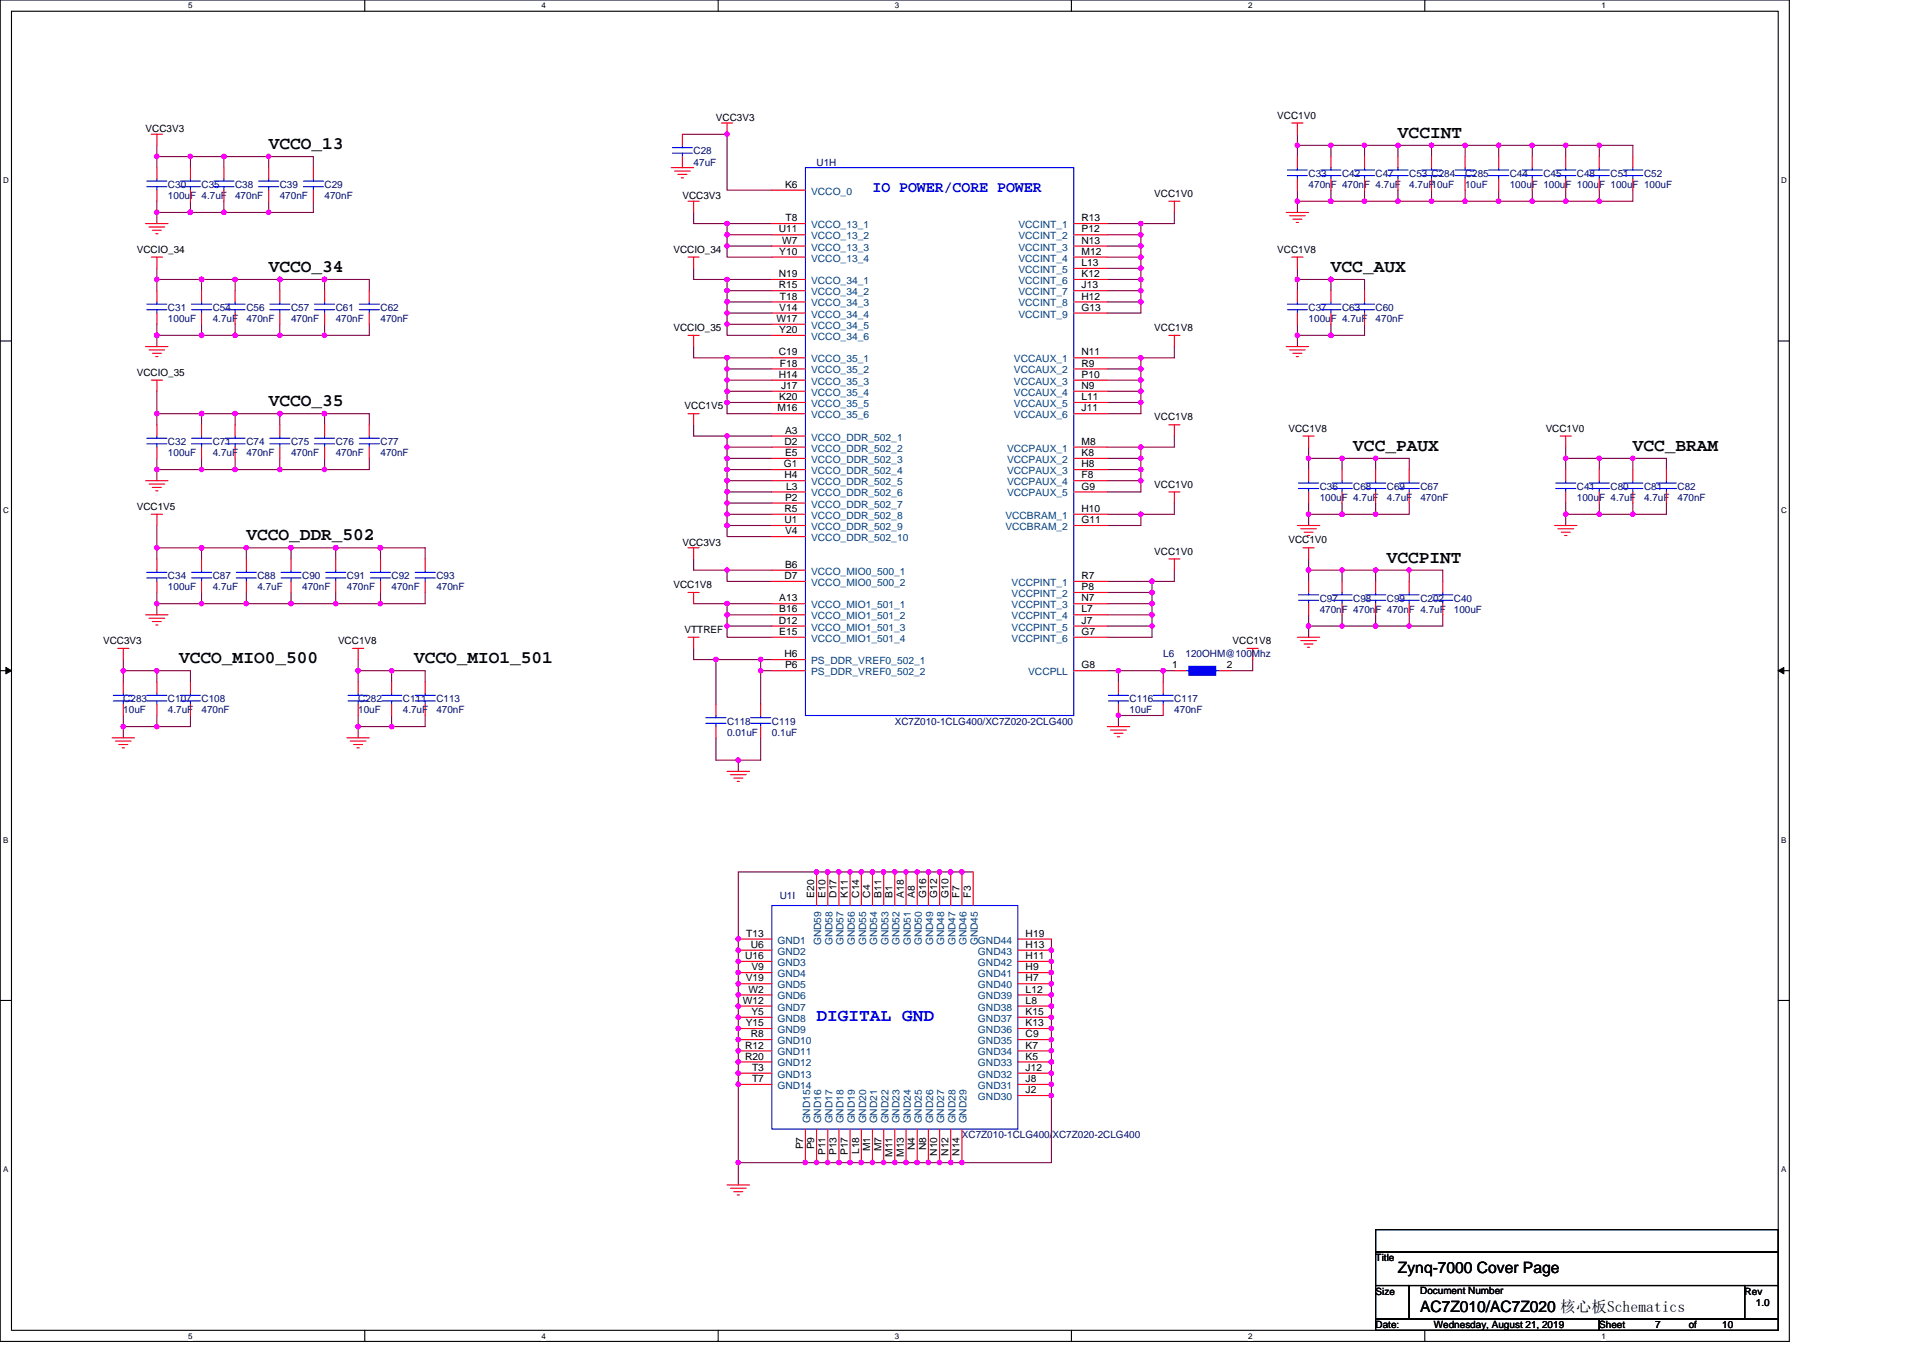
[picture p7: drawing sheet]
<svg xmlns="http://www.w3.org/2000/svg" width="297mm" height="210mm" viewBox="0 0 297 210" stroke-linecap="round" stroke-linejoin="round" font-family="sans-serif">
<path d="M0 0h276.4v207.3h-276.4zM1.8 1.7h272.9v203.8h-272.9z" fill="none" stroke="#000" stroke-width=".17"/>
<g fill="#fff">
<path d="M29.1 .2h.6v1.4h-.6z"/>
<path d="M29.1 205.7h.6v1.4h-.6z"/>
</g>
<path d="M56.3 0v1.7M56.3 205.5v1.8" fill="none" stroke="#000" stroke-width=".17"/>
<g fill="#fff">
<path d="M83.6 .2h.7v1.4h-.7z"/>
<path d="M83.6 205.7h.7v1.4h-.7z"/>
</g>
<path d="M110.9 0v1.7M110.9 205.5v1.8" fill="none" stroke="#000" stroke-width=".17"/>
<g fill="#fff">
<path d="M138.2 .2h.7v1.4h-.7z"/>
<path d="M138.2 205.7h.7v1.4h-.7z"/>
</g>
<path d="M165.5 0v1.7M165.5 205.5v1.8" fill="none" stroke="#000" stroke-width=".17"/>
<g fill="#fff">
<path d="M192.8 .2h.6v1.4h-.6z"/>
<path d="M192.8 205.7h.6v1.4h-.6z"/>
</g>
<path d="M220.1 0v1.7M220.1 205.5v1.8" fill="none" stroke="#000" stroke-width=".17"/>
<g fill="#fff">
<path d="M247.4 .2h.6v1.4h-.6z"/>
<path d="M247.4 205.7h.6v1.4h-.6z"/>
<path d="M.5 27.2h.8v1.4h-.8z"/>
<path d="M275.1 27.2h.9v1.4h-.9z"/>
<path d="M.5 78.1h.8v1.4h-.8z"/>
<path d="M275.1 78.1h.9v1.4h-.9z"/>
</g>
<path d="M0 52.7h1.8M274.7 52.7h1.7" fill="none" stroke="#000" stroke-width=".17"/>
<g fill="#fff">
<path d="M.5 129.1h.8v1.4h-.8z"/>
<path d="M275.1 129.1h.8v1.4h-.8z"/>
</g>
<path d="M0 103.6h1.8M274.7 103.6h1.7" fill="none" stroke="#000" stroke-width=".17"/>
<path d="M.9 103.1l.9 .5-.9 .5zM274.7 103.6l.8-.5v1z" fill="#000" stroke="#000" stroke-width=".15"/>
<g fill="#fff">
<path d="M.5 180h.8v1.4h-.8z"/>
<path d="M275.1 180h.8v1.4h-.8z"/>
</g>
<path d="M0 154.6h1.8M274.7 154.6h1.7M212.5 190h62.2v3.5h-62.2zM212.5 193.5h62.2v5.1h-62.2zM212.5 198.6h5.2v5.2h-5.2zM217.7 198.6h51.8v5.2h-51.8zM269.5 198.6h5.2v5.2h-5.2zM212.5 203.8h34.5v1.7h-34.5zM247 203.8h27.7v1.7h-27.7z" fill="none" stroke="#000" stroke-width=".17"/>
<g fill="none" stroke="#800040" stroke-width=".17">
<path d="M24.2 24.2h5.2M24.2 32.8h5.2M24.2 24.2v1.7M24.2 32.8v1.7M24.2 31.1v1.7M24.2 22.5v1.7M29.4 24.2h5.2M29.4 32.8h5.2M29.4 24.2v1.7M29.4 31.1v1.7M34.6 24.2v1.7M34.6 31.1v1.7"/>
<path d="M34.6 32.8h6.9M34.6 24.2h6.9M41.5 24.2h6.9v1.7M41.5 24.2v1.7M41.5 31.1v1.7M48.4 31.1v1.7h-6.9M105.4 20.7h6.9v8.7h6.9M107.1 32.8v1.7h5.2M112.3 34.5h6.9M112.3 36.3h6.9M112.3 38h6.9M112.3 38v1.7h6.9"/>
<path d="M112.3 34.5v1.8M112.3 36.3v1.7M171 36.3h5.2M171 34.5h5.2v1.8M171 38h5.2M171 39.7h5.2M176.2 36.3v1.7M176.2 38v1.7M176.2 39.7v1.8M181.4 32.8v1.7h-5.2M200.4 22.5v1.7M200.4 29.4v1.7"/>
<path d="M200.4 20.7v1.8M200.4 31.1v1.7M200.4 22.5h5.2M200.4 31.1h5.2M205.6 29.4v1.7M205.6 22.5v1.7M205.6 22.5h5.2M205.6 31.1h5.2M210.8 29.4v1.7M210.8 31.1h5.1M210.8 22.5v1.7M210.8 22.5h5.1v1.7"/>
<path d="M215.9 29.4v1.7M215.9 22.5h5.2M215.9 31.1h5.2M221.1 29.4v1.7M221.1 22.5h5.2M221.1 31.1h5.2M221.1 22.5v1.7M226.3 22.5v1.7M226.3 29.4v1.7M226.3 31.1h5.2M226.3 22.5h5.2M231.5 22.5v1.7"/>
<path d="M231.5 29.4v1.7M231.5 22.5h5.2M231.5 31.1h5.2M236.7 22.5v1.7M236.7 29.4v1.7M236.7 22.5h5.1M236.7 31.1h5.1M241.8 31.1h5.2M241.8 22.5h5.2M241.8 22.5v1.7M241.8 29.4v1.7M247 22.5v1.7"/>
<path d="M247 29.4v1.7M247 22.5h5.2v1.7M252.2 29.4v1.7h-5.2M24.2 43.2h6.9M24.2 51.8h6.9M24.2 51.8v1.8M24.2 43.2v1.7M24.2 50.1v1.7M24.2 41.5v1.7M31.1 43.2h5.2M31.1 51.8h5.2M31.1 43.2v1.7"/>
<path d="M31.1 50.1v1.7M36.3 43.2v1.7M36.3 50.1v1.7M36.3 51.8h6.9M36.3 43.2h6.9M43.2 51.8h6.9M43.2 43.2h6.9M43.2 43.2v1.7M43.2 50.1v1.7M50.1 43.2h6.9v1.7M50.1 43.2v1.7M50.1 50.1v1.7"/>
<path d="M57 50.1v1.7h-6.9M107.1 41.5v1.7h5.2M107.1 53.6v1.7h5.2M112.3 43.2h6.9M112.3 44.9h6.9M112.3 46.7h6.9M112.3 48.4h6.9M112.3 50.1h6.9M112.3 50.1v1.7h6.9M112.3 55.3h6.9M112.3 57h6.9M112.3 58.7h6.9"/>
<path d="M112.3 43.2v1.7M112.3 44.9v1.8M112.3 46.7v1.7M112.3 48.4v1.7M112.3 57v1.7M112.3 58.7v1.8M112.3 55.3v1.7M171 58.7h5.2M171 41.5h5.2M171 43.2h5.2M171 44.9h5.2M171 46.7h5.2"/>
<path d="M171 55.3h5.2M171 57h5.2M176.2 57v1.7M176.2 58.7v1.8M176.2 41.5v1.7M176.2 44.9v1.8M176.2 46.7v1.7h-5.2M176.2 55.3v1.7M176.2 43.2v1.7M181.4 53.6v1.7h-5.2M200.4 51.8v1.8M200.4 43.2v1.7"/>
<path d="M200.4 50.1v1.7M200.4 41.5v1.7M200.4 51.8h5.2M200.4 43.2h5.2M205.6 50.1v1.7M205.6 43.2v1.7M205.6 43.2h5.2v1.7M210.8 50.1v1.7h-5.2M24.2 63.9h6.9M24.2 72.6h6.9M24.2 72.6v1.7M24.2 63.9v1.7"/>
<path d="M24.2 60.5v3.4M24.2 70.8v1.8M31.1 63.9h5.2M31.1 72.6h5.2M31.1 63.9v1.7M31.1 70.8v1.8M36.3 63.9v1.7M36.3 70.8v1.8M36.3 63.9h6.9M36.3 72.6h6.9M43.2 63.9h6.9M43.2 72.6h6.9"/>
<path d="M43.2 63.9v1.7M43.2 70.8v1.8M50.1 63.9h6.9v1.7M50.1 63.9v1.7M50.1 70.8v1.8M57 70.8v1.8h-6.9M107.1 65.6v1.8h5.2v1.7M112.3 60.5h6.9M112.3 62.2h6.9M112.3 67.4h6.9M112.3 69.1h6.9M112.3 70.8h6.9"/>
<path d="M112.3 72.6h6.9M112.3 74.3h6.9M112.3 76h6.9M112.3 77.7h6.9M112.3 79.5h6.9M112.3 60.5v1.7M112.3 62.2v1.7h6.9M112.3 69.1v1.7M112.3 70.8v1.8M112.3 72.6v1.7M112.3 74.3v1.7M112.3 76v1.7"/>
<path d="M112.3 77.7v1.8M112.3 79.5v1.7M171 60.5h5.2M171 70.8h5.2M171 72.6h5.2M171 62.2h5.2M171 74.3h5.2M171 79.5h5.2M171 69.1h5.2M176.2 69.1v1.7M176.2 70.8v1.8M176.2 60.5v1.7"/>
<path d="M176.2 62.2v1.7h-5.2M176.2 72.6v1.7M176.2 74.3v1.7h-5.2M176.2 79.5v1.7h-5.2M181.4 67.4v1.7h-5.2M181.4 77.7v1.8h-5.2M202.1 69.1v1.7M202.1 77.7v1.8M202.1 70.8h5.2v1.8M202.1 79.5h5.2M202.1 70.8v1.8M202.1 79.5v1.7"/>
<path d="M207.3 77.7v1.8M207.3 70.8h5.2v1.8M212.5 77.7v1.8h-5.2M212.5 70.8h5.2v1.8M217.7 77.7v1.8h-5.2M241.8 79.5v1.7M241.8 69.1v1.7M241.8 77.7v1.8M241.8 70.8h5.2M241.8 79.5h5.2M241.8 70.8v1.8M247 70.8v1.8"/>
<path d="M247 77.7v1.8M247 70.8h5.2M247 79.5h5.2M252.2 70.8h5.2v1.8M252.2 70.8v1.8M252.2 77.7v1.8M257.4 77.7v1.8h-5.2M24.2 84.6h6.9M24.2 93.3h6.9M24.2 84.6v1.8M24.2 93.3v1.7M24.2 81.2v3.4"/>
<path d="M24.2 91.5v1.8M31.1 84.6v1.8M31.1 91.5v1.8M31.1 84.6h7v1.8M38.1 84.6h6.9M38.1 93.3h6.9M38.1 91.5v1.8h-7M45 93.3h13.8M45 84.6h6.9M45 84.6v1.8M45 91.5v1.8M51.9 84.6v1.8"/>
<path d="M51.9 91.5v1.8M51.9 84.6h13.8v1.8M58.8 84.6v1.8M58.8 91.5v1.8M65.7 91.5v1.8h-6.9M107.1 86.4v1.7h5.2v1.7h6.9M107.1 93.3h5.2v1.7M112.3 81.2h6.9M112.3 81.2v1.7h6.9M112.3 88.1h6.9M112.3 93.3h6.9M112.3 95h6.9"/>
<path d="M112.3 96.7h6.9M112.3 96.7v1.8h6.9M112.3 95v1.7M171 91.5h6.9M171 93.3h6.9M171 95h6.9M171 96.7h6.9M171 89.8h6.9M177.9 89.8v1.7M177.9 93.3v1.7M177.9 95v1.7M177.9 96.7v1.8h-6.9"/>
<path d="M177.9 91.5v1.8M181.4 88.1v1.7h-3.5M202.1 86.4v1.7M202.1 96.7v1.8M202.1 95v1.7M202.1 88.1v1.7M202.1 96.7h5.2M202.1 88.1h5.2M207.3 96.7h5.2M207.3 95v1.7M207.3 88.1v1.7M207.3 88.1h5.2v1.7"/>
<path d="M212.5 95v1.7h5.2M212.5 88.1h10.4v1.7M217.7 88.1v1.7M217.7 95v1.7M222.9 95v1.7h-5.2M19 112.3v1.7M19 101.9v1.7M19 103.6v1.8M19 103.6h5.2M19 110.6v1.7h5.2M24.2 103.6h5.2v1.8M24.2 103.6v1.8"/>
<path d="M24.2 110.6v1.7M29.4 110.6v1.7h-5.2M55.3 103.6h5.2M55.3 112.3h5.2M55.3 112.3v1.7M55.3 101.9v1.7M55.3 110.6v1.7M55.3 103.6v1.8M60.5 110.6v1.7M60.5 103.6v1.8M60.5 103.6h5.2v1.8M65.7 110.6v1.7h-5.2"/>
<path d="M107.1 100.2v1.7h3.5v6.9M110.6 101.9h6.9v1.7M110.6 114v3.5h3.4M114 117.5v1.7M117.5 114v3.5h-3.5M117.5 103.6v5.2M117.5 101.9h1.7M117.5 103.6h1.7M171 103.6h1.8v1.8M172.8 103.6h6.9M179.7 103.6v1.8M179.7 103.6h1.7"/>
<path d="M179.7 110.6h-6.9v1.7M193.5 101.9v1.7h-3.5M150.3 134.7h-36.3v44.9M162.4 145.1v34.5h-48.4M114 179.6v3.5"/>
</g>
<g fill="#f0f" stroke="#f0f" stroke-width=".17">
<circle cx="112.3" cy="20.7" r=".34"/>
<circle cx="112.3" cy="34.5" r=".34"/>
<circle cx="112.3" cy="36.3" r=".33"/>
<circle cx="112.3" cy="38" r=".34"/>
<circle cx="112.3" cy="43.2" r=".34"/>
<circle cx="112.3" cy="44.9" r=".33"/>
<circle cx="112.3" cy="46.6" r=".34"/>
<circle cx="112.3" cy="48.4" r=".34"/>
<circle cx="112.3" cy="50.1" r=".34"/>
<circle cx="112.3" cy="55.3" r=".34"/>
<circle cx="112.3" cy="57" r=".34"/>
<circle cx="112.3" cy="58.7" r=".34"/>
<circle cx="112.3" cy="60.4" r=".34"/>
<circle cx="112.3" cy="62.2" r=".33"/>
<circle cx="112.3" cy="67.3" r=".34"/>
<circle cx="112.3" cy="69.1" r=".34"/>
<circle cx="112.3" cy="70.8" r=".33"/>
<circle cx="112.3" cy="72.5" r=".34"/>
<circle cx="112.3" cy="74.3" r=".34"/>
<circle cx="112.3" cy="76" r=".34"/>
<circle cx="112.3" cy="77.7" r=".34"/>
<circle cx="112.3" cy="79.4" r=".33"/>
<circle cx="112.3" cy="81.2" r=".34"/>
<circle cx="112.3" cy="88.1" r=".33"/>
<circle cx="112.3" cy="93.3" r=".34"/>
<circle cx="112.3" cy="95" r=".34"/>
<circle cx="112.3" cy="96.7" r=".33"/>
<circle cx="117.5" cy="101.9" r=".34"/>
<circle cx="176.2" cy="34.5" r=".34"/>
<circle cx="176.2" cy="36.3" r=".33"/>
<circle cx="176.2" cy="39.7" r=".34"/>
<circle cx="176.2" cy="38" r=".34"/>
<circle cx="176.2" cy="43.2" r=".34"/>
<circle cx="176.2" cy="41.4" r=".34"/>
<circle cx="176.2" cy="44.9" r=".33"/>
<circle cx="176.2" cy="46.6" r=".34"/>
<circle cx="176.2" cy="57" r=".34"/>
<circle cx="176.2" cy="55.3" r=".34"/>
<circle cx="176.2" cy="60.4" r=".34"/>
<circle cx="176.2" cy="58.7" r=".34"/>
<circle cx="176.2" cy="62.2" r=".33"/>
<circle cx="176.2" cy="69.1" r=".34"/>
<circle cx="176.2" cy="72.5" r=".34"/>
<circle cx="176.2" cy="70.8" r=".33"/>
<circle cx="176.2" cy="74.3" r=".34"/>
<circle cx="176.2" cy="79.4" r=".33"/>
<circle cx="177.9" cy="89.8" r=".34"/>
<circle cx="177.9" cy="93.3" r=".34"/>
<circle cx="177.9" cy="95" r=".34"/>
<circle cx="177.9" cy="96.7" r=".33"/>
<circle cx="114" cy="117.5" r=".34"/>
<circle cx="110.6" cy="101.9" r=".34"/>
<circle cx="117.5" cy="103.6" r=".34"/>
<circle cx="231.5" cy="31.1" r=".34"/>
<circle cx="205.6" cy="22.5" r=".34"/>
<circle cx="200.4" cy="22.5" r=".34"/>
<circle cx="202.1" cy="96.7" r=".33"/>
<circle cx="207.3" cy="96.7" r=".33"/>
<circle cx="212.5" cy="96.7" r=".33"/>
<circle cx="179.7" cy="103.6" r=".34"/>
<circle cx="172.8" cy="103.6" r=".34"/>
<circle cx="172.8" cy="110.5" r=".34"/>
<circle cx="205.6" cy="51.8" r=".34"/>
<circle cx="200.4" cy="51.8" r=".34"/>
<circle cx="205.6" cy="43.2" r=".34"/>
<circle cx="200.4" cy="43.2" r=".34"/>
<circle cx="207.3" cy="88.1" r=".33"/>
<circle cx="202.1" cy="88.1" r=".33"/>
<circle cx="205.6" cy="31.1" r=".34"/>
<circle cx="200.4" cy="31.1" r=".34"/>
<circle cx="241.9" cy="79.4" r=".33"/>
<circle cx="241.9" cy="70.8" r=".33"/>
<circle cx="177.9" cy="91.5" r=".34"/>
<circle cx="31.1" cy="84.6" r=".34"/>
<circle cx="24.2" cy="93.3" r=".34"/>
<circle cx="24.2" cy="84.6" r=".34"/>
<circle cx="44.9" cy="93.3" r=".34"/>
<circle cx="44.9" cy="84.6" r=".34"/>
<circle cx="51.9" cy="93.3" r=".34"/>
<circle cx="58.8" cy="84.6" r=".34"/>
<circle cx="58.8" cy="93.3" r=".34"/>
<circle cx="51.9" cy="84.6" r=".34"/>
<circle cx="38" cy="84.6" r=".34"/>
<circle cx="38" cy="93.3" r=".34"/>
<circle cx="19" cy="112.3" r=".34"/>
<circle cx="24.2" cy="103.6" r=".34"/>
<circle cx="24.2" cy="112.3" r=".34"/>
<circle cx="55.3" cy="112.3" r=".34"/>
<circle cx="60.5" cy="103.6" r=".34"/>
<circle cx="34.6" cy="32.8" r=".34"/>
<circle cx="29.4" cy="32.8" r=".34"/>
<circle cx="24.2" cy="32.8" r=".34"/>
<circle cx="41.5" cy="32.8" r=".34"/>
<circle cx="41.5" cy="24.2" r=".34"/>
<circle cx="34.6" cy="24.2" r=".34"/>
<circle cx="29.4" cy="24.2" r=".34"/>
<circle cx="24.2" cy="24.2" r=".34"/>
<circle cx="24.2" cy="51.8" r=".34"/>
<circle cx="36.3" cy="51.8" r=".34"/>
<circle cx="31.1" cy="43.2" r=".34"/>
<circle cx="31.1" cy="51.8" r=".34"/>
<circle cx="43.2" cy="51.8" r=".34"/>
<circle cx="50.1" cy="43.2" r=".34"/>
<circle cx="50.1" cy="51.8" r=".34"/>
<circle cx="24.2" cy="43.2" r=".34"/>
<circle cx="36.3" cy="43.2" r=".34"/>
<circle cx="43.2" cy="43.2" r=".34"/>
<circle cx="31.1" cy="63.9" r=".34"/>
<circle cx="31.1" cy="72.5" r=".34"/>
<circle cx="24.2" cy="72.5" r=".34"/>
<circle cx="50.1" cy="63.9" r=".34"/>
<circle cx="24.2" cy="63.9" r=".34"/>
<circle cx="36.3" cy="63.9" r=".34"/>
<circle cx="43.2" cy="63.9" r=".34"/>
<circle cx="148.6" cy="134.7" r=".34"/>
<circle cx="146.9" cy="134.7" r=".34"/>
<circle cx="127.8" cy="134.7" r=".34"/>
<circle cx="134.8" cy="134.7" r=".34"/>
<circle cx="143.4" cy="134.7" r=".34"/>
<circle cx="126.1" cy="134.7" r=".34"/>
<circle cx="133" cy="134.7" r=".34"/>
<circle cx="141.7" cy="134.7" r=".34"/>
<circle cx="145.1" cy="134.7" r=".34"/>
<circle cx="131.3" cy="134.7" r=".34"/>
<circle cx="138.2" cy="134.7" r=".34"/>
<circle cx="139.9" cy="134.7" r=".34"/>
<circle cx="129.6" cy="134.7" r=".34"/>
<circle cx="136.5" cy="134.7" r=".34"/>
<circle cx="114" cy="158.9" r=".34"/>
<circle cx="114" cy="167.5" r=".34"/>
<circle cx="114" cy="157.2" r=".33"/>
<circle cx="114" cy="152" r=".34"/>
<circle cx="114" cy="150.3" r=".34"/>
<circle cx="114" cy="146.8" r=".34"/>
<circle cx="114" cy="164.1" r=".34"/>
<circle cx="114" cy="155.4" r=".34"/>
<circle cx="114" cy="162.3" r=".34"/>
<circle cx="114" cy="148.5" r=".33"/>
<circle cx="114" cy="145.1" r=".34"/>
<circle cx="114" cy="153.7" r=".34"/>
<circle cx="114" cy="160.6" r=".34"/>
<circle cx="148.6" cy="179.6" r=".34"/>
<circle cx="126.1" cy="179.6" r=".34"/>
<circle cx="162.4" cy="152" r=".34"/>
<circle cx="129.6" cy="179.6" r=".34"/>
<circle cx="162.4" cy="160.6" r=".34"/>
<circle cx="162.4" cy="150.3" r=".34"/>
<circle cx="141.7" cy="179.6" r=".34"/>
<circle cx="124.4" cy="179.6" r=".34"/>
<circle cx="136.5" cy="179.6" r=".34"/>
<circle cx="127.8" cy="179.6" r=".34"/>
<circle cx="114" cy="179.6" r=".34"/>
<circle cx="162.4" cy="158.9" r=".34"/>
<circle cx="162.4" cy="148.5" r=".33"/>
<circle cx="139.9" cy="179.6" r=".34"/>
<circle cx="146.9" cy="179.6" r=".34"/>
<circle cx="134.8" cy="179.6" r=".34"/>
<circle cx="162.4" cy="169.3" r=".34"/>
<circle cx="162.4" cy="165.8" r=".33"/>
<circle cx="162.4" cy="157.2" r=".33"/>
<circle cx="162.4" cy="155.4" r=".34"/>
<circle cx="162.4" cy="146.8" r=".34"/>
<circle cx="133" cy="179.6" r=".34"/>
<circle cx="138.2" cy="179.6" r=".34"/>
<circle cx="145.1" cy="179.6" r=".34"/>
<circle cx="162.4" cy="164.1" r=".34"/>
<circle cx="162.4" cy="153.7" r=".34"/>
<circle cx="131.3" cy="179.6" r=".34"/>
<circle cx="162.4" cy="162.3" r=".34"/>
<circle cx="143.4" cy="179.6" r=".34"/>
<circle cx="114" cy="165.8" r=".33"/>
<circle cx="162.4" cy="167.5" r=".34"/>
<circle cx="217.7" cy="88.1" r=".33"/>
<circle cx="236.7" cy="22.5" r=".34"/>
<circle cx="231.5" cy="22.5" r=".34"/>
<circle cx="236.7" cy="31.1" r=".34"/>
<circle cx="241.8" cy="22.5" r=".34"/>
<circle cx="212.5" cy="88.1" r=".33"/>
<circle cx="202.1" cy="70.8" r=".33"/>
<circle cx="212.5" cy="70.8" r=".33"/>
<circle cx="207.3" cy="79.4" r=".33"/>
<circle cx="202.1" cy="79.4" r=".33"/>
<circle cx="212.5" cy="79.4" r=".33"/>
<circle cx="60.5" cy="112.3" r=".34"/>
<circle cx="36.3" cy="72.5" r=".34"/>
<circle cx="50.1" cy="72.5" r=".34"/>
<circle cx="43.2" cy="72.5" r=".34"/>
<circle cx="247" cy="22.5" r=".34"/>
<circle cx="247" cy="31.1" r=".34"/>
<circle cx="241.8" cy="31.1" r=".34"/>
<circle cx="210.8" cy="22.5" r=".34"/>
<circle cx="215.9" cy="31.1" r=".34"/>
<circle cx="210.8" cy="31.1" r=".34"/>
<circle cx="31.1" cy="93.3" r=".34"/>
<circle cx="217.7" cy="96.7" r=".33"/>
<circle cx="19" cy="103.6" r=".34"/>
<circle cx="55.3" cy="103.6" r=".34"/>
<circle cx="207.3" cy="70.8" r=".33"/>
<circle cx="252.2" cy="70.8" r=".33"/>
<circle cx="247" cy="70.8" r=".33"/>
<circle cx="252.2" cy="79.4" r=".33"/>
<circle cx="247" cy="79.4" r=".33"/>
<circle cx="221.1" cy="22.5" r=".34"/>
<circle cx="215.9" cy="22.5" r=".34"/>
<circle cx="221.1" cy="31.1" r=".34"/>
<circle cx="226.3" cy="22.5" r=".34"/>
<circle cx="226.3" cy="31.1" r=".34"/>
</g>
<g fill="none" stroke="#f00" stroke-width=".17">
<path d="M111.5 19h1.7M112.3 19v1.7M199.5 19h1.8M200.4 19v1.7M22.5 34.5h3.4M23 35.1h2.4M23.4 39.7h1.7M23.4 20.7h1.7M23.5 35.6h1.4M24.1 36.1h.3M24.2 20.7v1.8M24.2 39.7v1.8"/>
<path d="M24.2 25.9v1.7M24.2 29.4v1.7M29.4 25.9v1.7M29.4 29.4v1.7M34.6 25.9v1.7M34.6 29.4v1.7M41.5 25.9v1.7M41.5 29.4v1.7M48.4 25.9v1.7M48.4 29.4v1.7M103.7 25.9h3.4M104.2 26.4h2.4"/>
<path d="M104.7 26.9h1.4M105.2 27.5h.4M105.4 20.7v1.8M105.4 24.2v1.7M106.3 39.7h1.7M106.3 31.1h1.7M107.1 31.1v1.7M107.1 39.7v1.8M119.2 29.4h5.2M119.2 34.5h5.2M119.2 38h5.2M119.2 36.3h5.2"/>
<path d="M119.2 39.7h5.2M165.9 34.5h5.1M165.9 36.3h5.1M165.9 38h5.1M165.9 39.7h5.1M180.5 31.1h1.8M181.4 31.1v1.7M198.7 32.8h3.4M199.2 33.3h2.4M199.5 39.7h1.8M199.7 33.9h1.4M200.2 34.4h.4"/>
<path d="M200.4 39.7v1.8M200.4 24.2v1.7M200.4 27.6v1.8M205.6 24.2v1.7M205.6 27.6v1.8M210.8 24.2v1.7M210.8 27.6v1.8M215.9 24.2v1.7M215.9 27.6v1.8M221.1 24.2v1.7M221.1 27.6v1.8M226.3 24.2v1.7"/>
<path d="M226.3 27.6v1.8M231.5 24.2v1.7M231.5 27.6v1.8M236.7 24.2v1.7M236.7 27.6v1.8M241.8 24.2v1.7M241.8 27.6v1.8M247 24.2v1.7M247 27.6v1.8M252.2 24.2v1.7M252.2 27.6v1.8M22.5 53.6h3.4"/>
<path d="M23 54.1h2.4M23.4 58.7h1.7M23.5 54.6h1.4M24.1 55.1h.3M24.2 58.7v1.8M24.2 44.9v1.8M24.2 48.4v1.7M31.1 44.9v1.8M31.1 48.4v1.7M36.3 44.9v1.8M36.3 48.4v1.7M43.2 44.9v1.8"/>
<path d="M43.2 48.4v1.7M50.1 44.9v1.8M50.1 48.4v1.7M57 44.9v1.8M57 48.4v1.7M106.3 51.8h1.7M107.1 51.8v1.8M119.2 43.2h5.2M119.2 44.9h5.2M119.2 46.7h5.2M119.2 48.4h5.2M119.2 50.1h5.2"/>
<path d="M119.2 51.8h5.2M119.2 55.3h5.2M119.2 57h5.2M119.2 58.7h5.2M165.9 55.3h5.1M165.9 41.5h5.1M165.9 43.2h5.1M165.9 44.9h5.1M165.9 46.7h5.1M165.9 48.4h5.1M165.9 57h5.1M165.9 58.7h5.1"/>
<path d="M180.5 51.8h1.8M181.4 51.8v1.8M198.7 53.6h3.4M199.2 54.1h2.4M199.7 54.6h1.4M200.2 55.1h.4M200.4 44.9v1.8M200.4 48.4v1.7M205.6 44.9v1.8M205.6 48.4v1.7M210.8 44.9v1.8M210.8 48.4v1.7"/>
<path d="M22.5 74.3h3.4M23 74.8h2.4M23.4 79.5h1.7M23.5 75.3h1.4M24.1 75.8h.3M24.2 79.5v1.7M24.2 65.6v1.8M24.2 69.1v1.7M31.1 65.6v1.8M31.1 69.1v1.7M36.3 65.6v1.8M36.3 69.1v1.7"/>
<path d="M43.2 65.6v1.8M43.2 69.1v1.7M50.1 65.6v1.8M50.1 69.1v1.7M57 65.6v1.8M57 69.1v1.7M106.3 63.9h1.7M107.1 63.9v1.7M119.2 60.5h5.2M119.2 62.2h5.2M119.2 63.9h5.2M119.2 67.4h5.2"/>
<path d="M119.2 69.1h5.2M119.2 70.8h5.2M119.2 72.6h5.2M119.2 74.3h5.2M119.2 76h5.2M119.2 77.7h5.2M119.2 79.5h5.2M165.9 69.1h5.1M165.9 79.5h5.1M165.9 60.5h5.1M165.9 62.2h5.1M165.9 63.9h5.1"/>
<path d="M165.9 74.3h5.1M165.9 70.8h5.1M165.9 72.6h5.1M165.9 76h5.1M180.5 65.6h1.8M180.5 76h1.8M181.4 65.6v1.8M181.4 76v1.7M201.3 67.4h1.7M202.1 67.4v1.7M202.1 72.6v1.7M202.1 76v1.7"/>
<path d="M207.3 72.6v1.7M207.3 76v1.7M212.5 72.6v1.7M212.5 76v1.7M217.7 72.6v1.7M217.7 76v1.7M241 67.4h1.7M241.8 67.4v1.7M241.8 72.6v1.7M241.8 76v1.7M247 72.6v1.7M247 76v1.7"/>
<path d="M252.2 72.6v1.7M252.2 76v1.7M257.4 72.6v1.7M257.4 76v1.7M22.5 95h3.4M23 95.5h2.4M23.5 96h1.4M24.1 96.6h.3M24.2 86.4v1.7M24.2 89.8v1.7M31.1 86.4v1.7M31.1 89.8v1.7"/>
<path d="M38.1 86.4v1.7M38.1 89.8v1.7M45 86.4v1.7M45 89.8v1.7M51.9 86.4v1.7M51.9 89.8v1.7M58.8 86.4v1.7M58.8 89.8v1.7M65.7 86.4v1.7M65.7 89.8v1.7M106.3 91.5h1.7M106.3 98.5h1.7"/>
<path d="M106.3 84.6h1.7M107.1 84.6v1.8M107.1 91.5v1.8M107.1 98.5v1.7M119.2 81.2h5.2M119.2 82.9h5.2M119.2 88.1h5.2M119.2 89.8h5.2M119.2 93.3h5.2M119.2 95h5.2M119.2 96.7h5.2M119.2 98.5h5.2"/>
<path d="M165.9 81.2h5.1M165.9 98.5h5.1M165.9 96.7h5.1M165.9 95h5.1M165.9 93.3h5.1M165.9 91.5h5.1M165.9 89.8h5.1M180.5 86.4h1.8M181.4 86.4v1.7M200.4 98.5h3.5M200.4 81.2h3.5M200.9 99h2.4"/>
<path d="M200.9 81.7h2.4M201.3 84.6h1.7M201.4 99.5h1.4M201.4 82.2h1.4M201.9 82.7h.4M202.1 84.6v1.8M202.1 89.8v1.7M202.1 93.3v1.7M207.3 89.8v1.7M207.3 93.3v1.7M212.5 89.8v1.7M212.5 93.3v1.7"/>
<path d="M217.7 89.8v1.7M217.7 93.3v1.7M222.9 89.8v1.7M222.9 93.3v1.7M240.1 81.2h3.5M240.6 81.7h2.5M241.2 82.2h1.3M241.7 82.7h.3M17.3 114h3.5M17.8 114.5h2.5M18.2 100.2h1.7M18.3 115h1.4"/>
<path d="M18.9 115.5h.3M19 100.2v1.7M19 105.4v1.7M19 108.8v1.8M24.2 105.4v1.7M24.2 108.8v1.8M29.4 105.4v1.7M29.4 108.8v1.8M53.6 114h3.4M54.1 114.5h2.4M54.5 100.2h1.7M54.6 115h1.4"/>
<path d="M55.1 115.5h.4M55.3 100.2v1.7M55.3 105.4v1.7M55.3 108.8v1.8M60.5 105.4v1.7M60.5 108.8v1.8M65.7 105.4v1.7M65.7 108.8v1.8M110.6 108.8v1.8M110.6 112.3v1.7M112.3 119.2h3.5M112.8 119.7h2.4"/>
<path d="M117.5 108.8v1.8M117.5 112.3v1.7M119.2 101.9h5.2M119.2 103.6h5.2M165.9 103.6h5.1M171 112.3h3.5M171.6 112.8h2.4M172.1 113.3h1.4M172.6 113.8h.3M172.8 105.4v1.7M172.8 108.8v1.8M179.7 105.4v1.7"/>
<path d="M179.7 108.8v1.8M181.4 103.6h1.7M188.3 103.6h1.7M192.6 100.2h1.7M193.5 100.2v1.7M201.9 100h.4M113.3 120.2h1.4M113.9 120.7h.3M126.1 134.7v5.2M127.9 134.7v5.2M129.6 134.7v5.2M131.3 134.7v5.2"/>
<path d="M133.1 134.7v5.2M134.8 134.7v5.2M136.5 134.7v5.2M138.2 134.7v5.2M140 134.7v5.2M141.7 134.7v5.2M143.4 134.7v5.2M145.1 134.7v5.2M146.9 134.7v5.2M148.6 134.7v5.2M150.3 134.7v5.2M114 145.1h5.2"/>
<path d="M114 146.8h5.2M114 148.5h5.2M114 150.3h5.2M114 153.7h5.2M114 155.4h5.2M114 157.2h5.2M114 158.9h5.2M114 152h5.2M157.2 145.1h5.2M157.2 146.8h5.2M157.2 148.5h5.2M157.2 150.3h5.2"/>
<path d="M157.2 152h5.2M157.2 153.7h5.2M157.2 155.4h5.2M157.2 157.2h5.2M157.2 158.9h5.2M114 160.6h5.2M114 162.4h5.2M114 164.1h5.2M114 165.8h5.2M114 167.6h5.2M124.4 174.5v5.1M126.1 174.5v5.1"/>
<path d="M127.9 174.5v5.1M129.6 174.5v5.1M131.3 174.5v5.1M133.1 174.5v5.1M134.8 174.5v5.1M136.5 174.5v5.1M138.2 174.5v5.1M140 174.5v5.1M141.7 174.5v5.1M143.4 174.5v5.1M145.1 174.5v5.1M146.9 174.5v5.1"/>
<path d="M148.6 174.5v5.1M157.2 160.6h5.2M157.2 162.4h5.2M157.2 164.1h5.2M157.2 165.8h5.2M157.2 167.6h5.2M157.2 169.3h5.2M112.3 183.1h3.5M112.8 183.6h2.4M113.3 184.1h1.4M113.9 184.6h.3"/>
</g>
<g fill="none" stroke="#00f" stroke-width=".17">
<path d="M22.7 28.9h3.1M22.7 28h3.1M24.2 27.6v.4M24.2 28.9v.5M27.9 28.9h3.1M27.9 28h3.1M29.4 27.6v.4M29.4 28.9v.5M33 28.9h3.1M33 28h3.1M34.6 27.6v.4M34.6 28.9v.5"/>
<path d="M39.9 28.9h3.1M39.9 28h3.1M41.5 27.6v.4M41.5 28.9v.5M46.9 28.9h3.1M46.9 28h3.1M48.4 27.6v.4M48.4 28.9v.5M103.9 23.7h3.1M103.9 22.8h3.1M105.4 22.5v.3M105.4 23.7v.5"/>
<path d="M124.4 25.9h41.5v84.7h-41.5zM198.9 27.1h3M198.9 26.3h3M200.4 25.9v.4M200.4 27.1v.5M204 27.1h3.1M204 26.3h3.1M205.6 25.9v.4M205.6 27.1v.5M209.2 27.1h3.1M209.2 26.3h3.1M210.8 25.9v.4"/>
<path d="M210.8 27.1v.5M214.4 27.1h3.1M214.4 26.3h3.1M215.9 25.9v.4M215.9 27.1v.5M219.6 27.1h3.1M219.6 26.3h3.1M221.1 25.9v.4M221.1 27.1v.5M224.8 27.1h3.1M224.8 26.3h3.1M226.3 25.9v.4"/>
<path d="M226.3 27.1v.5M229.9 27.1h3.1M229.9 26.3h3.1M231.5 25.9v.4M231.5 27.1v.5M235.1 27.1h3.1M235.1 26.3h3.1M236.7 25.9v.4M236.7 27.1v.5M240.3 27.1h3.1M240.3 26.3h3.1M241.8 25.9v.4"/>
<path d="M241.8 27.1v.5M245.5 27.1h3.1M245.5 26.3h3.1M247 25.9v.4M247 27.1v.5M250.7 27.1h3.1M250.7 26.3h3.1M252.2 25.9v.4M252.2 27.1v.5M22.7 47.9h3.1M22.7 47h3.1M24.2 46.7v.3"/>
<path d="M24.2 47.9v.5M29.6 47.9h3.1M29.6 47h3.1M31.1 46.7v.3M31.1 47.9v.5M34.8 47.9h3.1M34.8 47h3.1M36.3 46.7v.3M36.3 47.9v.5M41.7 47.9h3.1M41.7 47h3.1M43.2 46.7v.3"/>
<path d="M43.2 47.9v.5M48.6 47.9h3.1M48.6 47h3.1M50.1 46.7v.3M50.1 47.9v.5M55.5 47.9h3.1M55.5 47h3.1M57 46.7v.3M57 47.9v.5M198.9 47.9h3M198.9 47h3M200.4 46.7v.3"/>
<path d="M200.4 47.9v.5M204 47.9h3.1M204 47h3.1M205.6 46.7v.3M205.6 47.9v.5M209.2 47.9h3.1M209.2 47h3.1M210.8 46.7v.3M210.8 47.9v.5M22.7 68.6h3.1M22.7 67.7h3.1M24.2 67.4v.3"/>
<path d="M24.2 68.6v.5M29.6 68.6h3.1M29.6 67.7h3.1M31.1 67.4v.3M31.1 68.6v.5M34.8 68.6h3.1M34.8 67.7h3.1M36.3 67.4v.3M36.3 68.6v.5M41.7 68.6h3.1M41.7 67.7h3.1M43.2 67.4v.3"/>
<path d="M43.2 68.6v.5M48.6 68.6h3.1M48.6 67.7h3.1M50.1 67.4v.3M50.1 68.6v.5M55.5 68.6h3.1M55.5 67.7h3.1M57 67.4v.3M57 68.6v.5M200.6 75.5h3.1M200.6 74.6h3.1M202.1 74.3v.3"/>
<path d="M202.1 75.5v.5M205.8 75.5h3.1M205.8 74.6h3.1M207.3 74.3v.3M207.3 75.5v.5M210.9 75.5h3.2M210.9 74.6h3.2M212.5 74.3v.3M212.5 75.5v.5M216.1 75.5h3.1M216.1 74.6h3.1M217.7 74.3v.3"/>
<path d="M217.7 75.5v.5M240.3 75.5h3.1M240.3 74.6h3.1M241.8 74.3v.3M241.8 75.5v.5M245.5 75.5h3.1M245.5 74.6h3.1M247 74.3v.3M247 75.5v.5M250.7 75.5h3.1M250.7 74.6h3.1M252.2 74.3v.3"/>
<path d="M252.2 75.5v.5M255.8 75.5h3.1M255.8 74.6h3.1M257.4 74.3v.3M257.4 75.5v.5M22.7 89.3h3.1M22.7 88.4h3.1M24.2 88.1v.3M24.2 89.3v.5M29.6 89.3h3.1M29.6 88.4h3.1M31.1 88.1v.3"/>
<path d="M31.1 89.3v.5M36.5 89.3h3.1M36.5 88.4h3.1M38.1 88.1v.3M38.1 89.3v.5M43.4 89.3h3.1M43.4 88.4h3.1M45 88.1v.3M45 89.3v.5M50.3 89.3h3.1M50.3 88.4h3.1M51.9 88.1v.3"/>
<path d="M51.9 89.3v.5M57.2 89.3h3.1M57.2 88.4h3.1M58.8 88.1v.3M58.8 89.3v.5M64.1 89.3h3.1M64.1 88.4h3.1M65.7 88.1v.3M65.7 89.3v.5M200.6 92.8h3.1M200.6 91.9h3.1M202.1 91.5v.4"/>
<path d="M202.1 92.8v.5M205.8 92.8h3.1M205.8 91.9h3.1M207.3 91.5v.4M207.3 92.8v.5M210.9 92.8h3.2M210.9 91.9h3.2M212.5 91.5v.4M212.5 92.8v.5M216.1 92.8h3.1M216.1 91.9h3.1M217.7 91.5v.4"/>
<path d="M217.7 92.8v.5M221.3 92.8h3.1M221.3 91.9h3.1M222.9 91.5v.4M222.9 92.8v.5M17.5 108.3h3.1M17.5 107.4h3.1M19 107.1v.3M19 108.3v.5M22.7 108.3h3.1M22.7 107.4h3.1M24.2 107.1v.3"/>
<path d="M24.2 108.3v.5M27.9 108.3h3.1M27.9 107.4h3.1M29.4 107.1v.3M29.4 108.3v.5M53.8 108.3h3.1M53.8 107.4h3.1M55.3 107.1v.3M55.3 108.3v.5M58.9 108.3h3.2M58.9 107.4h3.2M60.5 107.1v.3"/>
<path d="M60.5 108.3v.5M64.1 108.3h3.1M64.1 107.4h3.1M65.7 107.1v.3M65.7 108.3v.5M109 111.8h3.1M109 110.9h3.1M110.6 110.6v.3M110.6 111.8v.5M115.9 111.8h3.2M115.9 110.9h3.2M117.5 110.6v.3"/>
<path d="M117.5 111.8v.5M171.2 108.3h3.1M171.2 107.4h3.1M172.8 107.1v.3M172.8 108.3v.5M178.1 108.3h3.1M178.1 107.4h3.1M179.7 107.1v.3M179.7 108.3v.5M183.1 103.6h.5M187.8 103.6h.5M119.2 139.9h38v34.6h-38z"/>
</g>
<path d="M183.6 103h4.2v1.3h-4.2z" fill-rule="evenodd" fill="#00f" stroke="#00f" stroke-width=".17"/>
<g font-size="2.8">
<text x="41.5" y="23">VCCO_13</text>
<text x="215.9" y="21.3">VCCINT</text>
<text x="41.5" y="42">VCCO_34</text>
<text x="205.6" y="42">VCC_AUX</text>
<text x="41.5" y="62.7">VCCO_35</text>
<text x="209" y="69.7">VCC_PAUX</text>
<text x="252.2" y="69.7">VCC_BRAM</text>
<text x="38.1" y="83.5">VCCO_DDR_502</text>
<text x="214.2" y="86.9">VCCPINT</text>
<text x="27.7" y="102.5">VCCO_MIO0_500</text>
<text x="64" y="102.5">VCCO_MIO1_501</text>
</g>
<text font-size="2.8" fill="#00f" x="126.1" y="157.7">DIGITAL GND</text>
<text font-size="2.4" fill="#00f" x="134.8" y="29.7">IO POWER/CORE POWER</text>
<g font-size="2.4">
<text x="215.9" y="196.7">Zynq-7000 Cover Page</text>
<text x="219.4" y="202.7">AC7Z010</text>
<text x="219.4" y="202.7">AC7Z010/AC7</text>
<text x="225.5" y="202.7">010/AC7Z020 核心板Schematics</text>
</g>
<g font-size="1.5">
<text x="22.5" y="20.4">VCC3V3</text>
<text x="110.6" y="18.7">VCC3V3</text>
<text x="197.3" y="18.3">VCC1V0</text>
<text x="121.3" y="29">K6</text>
<text x="105.4" y="30.8">VCC3V3</text>
<text x="120.3" y="35.9">U11</text>
<text x="121.3" y="34.2">T8</text>
<text x="167.1" y="34.2">R13</text>
<text x="167.1" y="35.9">P12</text>
<text x="178.3" y="30.4">VCC1V0</text>
<text x="21.1" y="39.1">VCCIO_34</text>
<text x="104" y="39.1">VCCIO_34</text>
<text x="120.4" y="39.4">Y10</text>
<text x="120.8" y="37.7">W7</text>
<text x="167.1" y="37.7">N13</text>
<text x="167.1" y="39.4">M12</text>
<text x="167.1" y="41.1">L13</text>
<text x="197.3" y="39.1">VCC1V8</text>
<text x="120.3" y="42.8">N19</text>
<text x="120.3" y="44.6">R15</text>
<text x="120.5" y="46.3">T18</text>
<text x="167.1" y="42.8">K12</text>
<text x="167.1" y="44.6">J13</text>
<text x="167.1" y="46.3">H12</text>
<text x="104" y="51.1">VCCIO_35</text>
<text x="119.9" y="49.7">W17</text>
<text x="120.4" y="48">V14</text>
<text x="120.4" y="51.5">Y20</text>
<text x="167.1" y="48">G13</text>
<text x="178.3" y="51.1">VCC1V8</text>
<text x="21.1" y="58.1">VCCIO_35</text>
<text x="120.3" y="54.9">C19</text>
<text x="120.3" y="58.4">H14</text>
<text x="120.5" y="56.6">F18</text>
<text x="167.1" y="54.9">N11</text>
<text x="167.1" y="56.6">R9</text>
<text x="167.1" y="58.4">P10</text>
<text x="105.7" y="63.2">VCC1V5</text>
<text x="120.1" y="63.6">M16</text>
<text x="120.4" y="61.8">K20</text>
<text x="120.6" y="60.1">J17</text>
<text x="167.1" y="60.1">N9</text>
<text x="167.1" y="61.8">L11</text>
<text x="167.1" y="63.6">J11</text>
<text x="178.3" y="65">VCC1V8</text>
<text x="121.2" y="68.7">D2</text>
<text x="121.3" y="67">A3</text>
<text x="121.3" y="70.5">E5</text>
<text x="167.1" y="68.7">M8</text>
<text x="167.1" y="70.5">K8</text>
<text x="199" y="66.7">VCC1V8</text>
<text x="238.8" y="66.7">VCC1V0</text>
<text x="121.1" y="72.2">G1</text>
<text x="121.2" y="73.9">H4</text>
<text x="121.3" y="77.4">P2</text>
<text x="121.4" y="75.6">L3</text>
<text x="167.1" y="73.9">F8</text>
<text x="167.1" y="72.2">H8</text>
<text x="167.1" y="75.6">G9</text>
<text x="178.3" y="75.3">VCC1V0</text>
<text x="21.1" y="78.8">VCC1V5</text>
<text x="121.2" y="79.1">R5</text>
<text x="121.2" y="80.8">U1</text>
<text x="121.3" y="82.5">V4</text>
<text x="167.1" y="80.8">G11</text>
<text x="167.1" y="79.1">H10</text>
<text x="199" y="84">VCC1V0</text>
<text x="105.4" y="84.3">VCC3V3</text>
<text x="121.2" y="89.5">D7</text>
<text x="121.3" y="87.7">B6</text>
<text x="167.1" y="89.5">R7</text>
<text x="178.3" y="85.7">VCC1V0</text>
<text x="104" y="90.9">VCC1V8</text>
<text x="120.4" y="92.9">A13</text>
<text x="120.4" y="94.6">B16</text>
<text x="167.1" y="94.6">L7</text>
<text x="167.1" y="92.9">N7</text>
<text x="167.1" y="91.2">P8</text>
<text x="15.9" y="99.5">VCC3V3</text>
<text x="52.2" y="99.5">VCC1V8</text>
<text x="105.7" y="97.8">VTTREF</text>
<text x="120.3" y="96.4">D12</text>
<text x="120.4" y="98.1">E15</text>
<text x="121.2" y="101.6">H6</text>
<text x="167.1" y="98.1">G7</text>
<text x="167.1" y="96.4">J7</text>
<text x="190.4" y="99.5">VCC1V8</text>
<text x="121.3" y="103.3">P6</text>
<text x="167.1" y="103.3">G8</text>
<text x="181" y="103.3">1</text>
<text x="189.5" y="103.3">2</text>
<text x="125.8" y="138.7" transform="rotate(-90 125.8 138.7)">E20</text>
<text x="127.5" y="138.7" transform="rotate(-90 127.5 138.7)">E10</text>
<text x="129.2" y="138.7" transform="rotate(-90 129.2 138.7)">D17</text>
<text x="131" y="138.7" transform="rotate(-90 131 138.7)">K11</text>
<text x="132.7" y="138.7" transform="rotate(-90 132.7 138.7)">C14</text>
<text x="134.4" y="138.7" transform="rotate(-90 134.4 138.7)">C4</text>
<text x="136.1" y="138.7" transform="rotate(-90 136.1 138.7)">B11</text>
<text x="137.9" y="138.7" transform="rotate(-90 137.9 138.7)">B1</text>
<text x="139.6" y="138.7" transform="rotate(-90 139.6 138.7)">A18</text>
<text x="141.3" y="138.7" transform="rotate(-90 141.3 138.7)">A8</text>
<text x="143" y="138.7" transform="rotate(-90 143 138.7)">G16</text>
<text x="144.8" y="138.7" transform="rotate(-90 144.8 138.7)">G12</text>
<text x="146.5" y="138.7" transform="rotate(-90 146.5 138.7)">G10</text>
<text x="148.2" y="138.7" transform="rotate(-90 148.2 138.7)">F7</text>
<text x="150" y="138.7" transform="rotate(-90 150 138.7)">F3</text>
<text x="115.1" y="148.2">U16</text>
<text x="115.3" y="144.7">T13</text>
<text x="116" y="146.5">U6</text>
<text x="116.1" y="149.9">V9</text>
<text x="158.4" y="144.7">H19</text>
<text x="158.4" y="146.5">H13</text>
<text x="158.4" y="148.2">H11</text>
<text x="158.4" y="149.9">H9</text>
<text x="114.7" y="155.1">W12</text>
<text x="115.2" y="151.6">V19</text>
<text x="115.6" y="153.4">W2</text>
<text x="158.4" y="151.6">H7</text>
<text x="158.4" y="153.4">L12</text>
<text x="158.4" y="155.1">L8</text>
<text x="115.2" y="158.6">Y15</text>
<text x="116" y="160.3">R8</text>
<text x="116.1" y="156.8">Y5</text>
<text x="158.4" y="156.8">K15</text>
<text x="158.4" y="158.6">K13</text>
<text x="158.4" y="160.3">C9</text>
<text x="115.1" y="162">R12</text>
<text x="115.1" y="163.7">R20</text>
<text x="116.2" y="165.5">T3</text>
<text x="116.2" y="167.2">T7</text>
<text x="158.4" y="162">K7</text>
<text x="158.4" y="163.7">K5</text>
<text x="158.4" y="165.5">J12</text>
<text x="158.4" y="167.2">J8</text>
<text x="158.4" y="168.9">J2</text>
<text x="124.1" y="177.6" transform="rotate(-90 124.1 177.6)">P7</text>
<text x="125.8" y="177.6" transform="rotate(-90 125.8 177.6)">P9</text>
<text x="127.5" y="178.5" transform="rotate(-90 127.5 178.5)">P11</text>
<text x="129.2" y="178.5" transform="rotate(-90 129.2 178.5)">P13</text>
<text x="131" y="178.5" transform="rotate(-90 131 178.5)">P17</text>
<text x="132.7" y="178.3" transform="rotate(-90 132.7 178.3)">L18</text>
<text x="134.4" y="177.9" transform="rotate(-90 134.4 177.9)">M1</text>
<text x="136.1" y="177.9" transform="rotate(-90 136.1 177.9)">M7</text>
<text x="137.9" y="178.8" transform="rotate(-90 137.9 178.8)">M11</text>
<text x="139.6" y="178.8" transform="rotate(-90 139.6 178.8)">M13</text>
<text x="141.3" y="177.7" transform="rotate(-90 141.3 177.7)">N4</text>
<text x="143" y="177.7" transform="rotate(-90 143 177.7)">N8</text>
<text x="144.8" y="178.6" transform="rotate(-90 144.8 178.6)">N10</text>
<text x="146.5" y="178.6" transform="rotate(-90 146.5 178.6)">N12</text>
<text x="148.2" y="178.6" transform="rotate(-90 148.2 178.6)">N14</text>
<text x="212.5" y="194.9">Title</text>
<text x="212.5" y="200">Size</text>
<text x="219.4" y="200">Document Number</text>
<text x="269.5" y="200">Rev</text>
<text x="271.2" y="201.8">1.0</text>
<text x="212.5" y="205.2">Date:</text>
<text x="221.5" y="205.2">Wednesday, August 21, 2019</text>
<text x="247" y="205.2">Sheet</text>
<text x="255.7" y="205.2">7</text>
<text x="260.9" y="205.2">of</text>
<text x="266" y="205.2">10</text>
</g>
<g font-size="1.5" fill="#000080">
<text x="107.1" y="23.9">C28</text>
<text x="25.9" y="29">C30</text>
<text x="31.1" y="29">C35</text>
<text x="36.3" y="29">C38</text>
<text x="43.2" y="29">C39</text>
<text x="50.1" y="29">C29</text>
<text x="107.1" y="25.6">47uF</text>
<text x="126.1" y="25.6">U1H</text>
<text x="202.1" y="27.3">C33</text>
<text x="202.1" y="29">470nF 470nF 4.7uF</text>
<text x="207.3" y="27.3">C42</text>
<text x="212.5" y="27.3">C47</text>
<text x="217.7" y="27.3">C53 C284</text>
<text x="217.7" y="29">4.7uF10uF</text>
<text x="226.3" y="27.3">C285</text>
<text x="226.3" y="29">10uF</text>
<text x="233.2" y="27.3">C44</text>
<text x="233.2" y="29">100uF 100uF 100uF 100uF 100uF</text>
<text x="238.4" y="27.3">C45</text>
<text x="243.6" y="27.3">C48</text>
<text x="248.8" y="27.3">C51</text>
<text x="254" y="27.3">C52</text>
<text x="25.9" y="30.8">100uF 4.7uF</text>
<text x="36.3" y="30.8">470nF</text>
<text x="43.2" y="30.8">470nF</text>
<text x="50.1" y="30.8">470nF</text>
<text x="25.9" y="48">C31</text>
<text x="25.9" y="49.8">100uF</text>
<text x="32.9" y="48">C54</text>
<text x="32.9" y="49.8">4.7uF</text>
<text x="38.1" y="48">C56</text>
<text x="38.1" y="49.8">470nF</text>
<text x="45" y="48">C57</text>
<text x="45" y="49.8">470nF</text>
<text x="51.9" y="48">C61</text>
<text x="51.9" y="49.8">470nF</text>
<text x="58.8" y="48">C62</text>
<text x="58.8" y="49.8">470nF</text>
<text x="202.1" y="48">C37</text>
<text x="202.1" y="49.8">100uF 4.7uF</text>
<text x="207.3" y="48">C63</text>
<text x="212.5" y="48">C60</text>
<text x="212.5" y="49.8">470nF</text>
<text x="25.9" y="68.8">C32</text>
<text x="25.9" y="70.5">100uF</text>
<text x="32.9" y="68.8">C71</text>
<text x="32.9" y="70.5">4.7uF</text>
<text x="38.1" y="68.8">C74</text>
<text x="38.1" y="70.5">470nF</text>
<text x="45" y="68.8">C75</text>
<text x="45" y="70.5">470nF</text>
<text x="51.9" y="68.8">C76</text>
<text x="51.9" y="70.5">470nF</text>
<text x="58.8" y="68.8">C77</text>
<text x="58.8" y="70.5">470nF</text>
<text x="203.9" y="75.7">C36</text>
<text x="203.9" y="77.4">100uF 4.7uF</text>
<text x="209" y="75.7">C68</text>
<text x="214.2" y="75.7">C69</text>
<text x="214.2" y="77.4">4.7uF</text>
<text x="219.4" y="75.7">C67</text>
<text x="219.4" y="77.4">470nF</text>
<text x="243.6" y="75.7">C41</text>
<text x="243.6" y="77.4">100uF 4.7uF</text>
<text x="248.8" y="75.7">C80</text>
<text x="254" y="75.7">C81</text>
<text x="254" y="77.4">4.7uF</text>
<text x="259.1" y="75.7">C82</text>
<text x="259.1" y="77.4">470nF</text>
<text x="25.9" y="89.5">C34</text>
<text x="32.9" y="89.5">C87</text>
<text x="39.8" y="89.5">C88</text>
<text x="46.7" y="89.5">C90</text>
<text x="53.6" y="89.5">C91</text>
<text x="60.5" y="89.5">C92</text>
<text x="67.4" y="89.5">C93</text>
<text x="25.9" y="91.2">100uF</text>
<text x="32.9" y="91.2">4.7uF</text>
<text x="39.8" y="91.2">4.7uF</text>
<text x="46.7" y="91.2">470nF</text>
<text x="53.6" y="91.2">470nF</text>
<text x="60.5" y="91.2">470nF</text>
<text x="67.4" y="91.2">470nF</text>
<text x="203.9" y="92.9">C97</text>
<text x="203.9" y="94.7">470nF 470nF 470nF 4.7uF</text>
<text x="209" y="92.9">C98</text>
<text x="214.2" y="92.9">C99</text>
<text x="219.4" y="92.9">C202</text>
<text x="224.6" y="92.9">C40</text>
<text x="224.6" y="94.7">100uF</text>
<text x="179.7" y="101.6">L6</text>
<text x="183.1" y="101.6">120OHM@100Mhz</text>
<text x="19" y="108.5">C283</text>
<text x="19" y="110.2">10uF</text>
<text x="25.9" y="108.5">C107</text>
<text x="25.9" y="110.2">4.7uF</text>
<text x="31.1" y="108.5">C108</text>
<text x="31.1" y="110.2">470nF</text>
<text x="55.3" y="108.5">C282</text>
<text x="55.3" y="110.2">10uF</text>
<text x="62.2" y="108.5">C111</text>
<text x="62.2" y="110.2">4.7uF</text>
<text x="67.4" y="108.5">C113</text>
<text x="67.4" y="110.2">470nF</text>
<text x="112.3" y="112">C118</text>
<text x="112.3" y="113.7">0.01uF</text>
<text x="119.2" y="112">C119</text>
<text x="119.2" y="113.7">0.1uF</text>
<text x="138.2" y="111.9">XC7Z010-1CLG400/XC7Z020-2CLG400</text>
<text x="174.5" y="108.5">C116</text>
<text x="174.5" y="110.2">10uF</text>
<text x="181.4" y="108.5">C117</text>
<text x="181.4" y="110.2">470nF</text>
<text x="120.4" y="138.9">U1I</text>
<text x="148.6" y="175.9">XC7Z010-1CLG400/XC7Z020-2CLG400</text>
</g>
<g font-size="1.5" fill="#004080">
<text x="125.3" y="30.1">VCCO_0</text>
<text x="125.3" y="35.2">VCCO_13_1</text>
<text x="157.3" y="35.2">VCCINT_1</text>
<text x="125.3" y="38.7">VCCO_13_3</text>
<text x="125.3" y="37">VCCO_13_2</text>
<text x="125.3" y="40.4">VCCO_13_4</text>
<text x="157.3" y="37">VCCINT_2</text>
<text x="157.3" y="38.7">VCCINT_3</text>
<text x="157.3" y="40.4">VCCINT_4</text>
<text x="125.3" y="43.9">VCCO_34_1</text>
<text x="125.3" y="45.6">VCCO_34_2</text>
<text x="125.3" y="47.3">VCCO_34_3</text>
<text x="157.3" y="42.2">VCCINT_5</text>
<text x="157.3" y="43.9">VCCINT_6</text>
<text x="157.3" y="45.6">VCCINT_7</text>
<text x="157.3" y="47.3">VCCINT_8</text>
<text x="125.3" y="49.1">VCCO_34_4</text>
<text x="125.3" y="50.8">VCCO_34_5</text>
<text x="125.3" y="52.5">VCCO_34_6</text>
<text x="157.3" y="49.1">VCCINT_9</text>
<text x="125.3" y="56">VCCO_35_1</text>
<text x="125.3" y="57.7">VCCO_35_2</text>
<text x="125.3" y="59.4">VCCO_35_3</text>
<text x="156.6" y="56">VCCAUX_1</text>
<text x="156.6" y="57.7">VCCAUX_2</text>
<text x="156.6" y="59.4">VCCAUX_3</text>
<text x="125.3" y="61.2">VCCO_35_4</text>
<text x="125.3" y="62.9">VCCO_35_5</text>
<text x="125.3" y="64.6">VCCO_35_6</text>
<text x="156.6" y="61.2">VCCAUX_4</text>
<text x="156.6" y="62.9">VCCAUX_5</text>
<text x="156.6" y="64.6">VCCAUX_6</text>
<text x="125.3" y="68.1">VCCO_DDR_502_1</text>
<text x="125.3" y="69.8">VCCO_DDR_502_2</text>
<text x="125.3" y="71.5">VCCO_DDR_502_3</text>
<text x="155.6" y="69.8">VCCPAUX_1</text>
<text x="155.6" y="71.5">VCCPAUX_2</text>
<text x="125.3" y="73.3">VCCO_DDR_502_4</text>
<text x="125.3" y="75">VCCO_DDR_502_5</text>
<text x="125.3" y="76.7">VCCO_DDR_502_6</text>
<text x="155.6" y="75">VCCPAUX_4</text>
<text x="155.6" y="73.3">VCCPAUX_3</text>
<text x="155.6" y="76.7">VCCPAUX_5</text>
<text x="125.3" y="78.4">VCCO_DDR_502_7</text>
<text x="125.3" y="80.2">VCCO_DDR_502_8</text>
<text x="125.3" y="81.9">VCCO_DDR_502_9</text>
<text x="125.3" y="83.6">VCCO_DDR_502_10</text>
<text x="155.3" y="81.9">VCCBRAM_2</text>
<text x="155.3" y="80.2">VCCBRAM_1</text>
<text x="125.3" y="88.8">VCCO_MIO0_500_1</text>
<text x="125.3" y="90.5">VCCO_MIO0_500_2</text>
<text x="125.3" y="94">VCCO_MIO1_501_1</text>
<text x="125.3" y="95.7">VCCO_MIO1_501_2</text>
<text x="156.2" y="95.7">VCCPINT_4</text>
<text x="156.2" y="94">VCCPINT_3</text>
<text x="156.2" y="92.2">VCCPINT_2</text>
<text x="156.2" y="90.5">VCCPINT_1</text>
<text x="125.3" y="97.4">VCCO_MIO1_501_3</text>
<text x="125.3" y="99.2">VCCO_MIO1_501_4</text>
<text x="156.2" y="99.2">VCCPINT_6</text>
<text x="156.2" y="97.4">VCCPINT_5</text>
<text x="125.3" y="102.6">PS_DDR_VREF0_502_1</text>
<text x="125.3" y="104.3">PS_DDR_VREF0_502_2</text>
<text x="158.8" y="104.3">VCCPLL</text>
<text x="120.1" y="145.8">GND1</text>
<text x="120.1" y="147.5">GND2</text>
<text x="120.1" y="149.2">GND3</text>
<text x="126.8" y="146.1" transform="rotate(-90 126.8 146.1)">GND59</text>
<text x="128.6" y="146.1" transform="rotate(-90 128.6 146.1)">GND58</text>
<text x="130.3" y="146.1" transform="rotate(-90 130.3 146.1)">GND57</text>
<text x="132" y="146.1" transform="rotate(-90 132 146.1)">GND56</text>
<text x="133.8" y="146.1" transform="rotate(-90 133.8 146.1)">GND55</text>
<text x="135.5" y="146.1" transform="rotate(-90 135.5 146.1)">GND54</text>
<text x="137.2" y="146.1" transform="rotate(-90 137.2 146.1)">GND53</text>
<text x="138.9" y="146.1" transform="rotate(-90 138.9 146.1)">GND52</text>
<text x="140.7" y="146.1" transform="rotate(-90 140.7 146.1)">GND51</text>
<text x="142.4" y="146.1" transform="rotate(-90 142.4 146.1)">GND50</text>
<text x="144.1" y="146.1" transform="rotate(-90 144.1 146.1)">GND49</text>
<text x="145.9" y="146.1" transform="rotate(-90 145.9 146.1)">GND48</text>
<text x="147.6" y="146.1" transform="rotate(-90 147.6 146.1)">GND47</text>
<text x="149.3" y="146.1" transform="rotate(-90 149.3 146.1)">GND46</text>
<text x="151" y="146.1" transform="rotate(-90 151 146.1)">GND45</text>
<text x="151.1" y="145.8">GND44</text>
<text x="151.1" y="147.5">GND43</text>
<text x="151.1" y="149.2">GND42</text>
<text x="120.1" y="151">GND4</text>
<text x="120.1" y="154.4">GND6</text>
<text x="120.1" y="152.7">GND5</text>
<text x="151.1" y="151">GND41</text>
<text x="151.1" y="152.7">GND40</text>
<text x="151.1" y="154.4">GND39</text>
<text x="120.1" y="156.1">GND7</text>
<text x="120.1" y="157.9">GND8</text>
<text x="120.1" y="159.6">GND9</text>
<text x="120.1" y="161.3">GND10</text>
<text x="151.1" y="156.1">GND38</text>
<text x="151.1" y="157.9">GND37</text>
<text x="151.1" y="159.6">GND36</text>
<text x="151.1" y="161.3">GND35</text>
<text x="120.1" y="163.1">GND11</text>
<text x="120.1" y="164.8">GND12</text>
<text x="120.1" y="166.5">GND13</text>
<text x="151.1" y="163.1">GND34</text>
<text x="151.1" y="164.8">GND33</text>
<text x="151.1" y="166.5">GND32</text>
<text x="120.1" y="168.3">GND14</text>
<text x="125.1" y="173.6" transform="rotate(-90 125.1 173.6)">GND15</text>
<text x="126.8" y="173.6" transform="rotate(-90 126.8 173.6)">GND16</text>
<text x="128.6" y="173.6" transform="rotate(-90 128.6 173.6)">GND17</text>
<text x="130.3" y="173.6" transform="rotate(-90 130.3 173.6)">GND18</text>
<text x="132" y="173.6" transform="rotate(-90 132 173.6)">GND19</text>
<text x="133.8" y="173.6" transform="rotate(-90 133.8 173.6)">GND20</text>
<text x="135.5" y="173.6" transform="rotate(-90 135.5 173.6)">GND21</text>
<text x="137.2" y="173.6" transform="rotate(-90 137.2 173.6)">GND22</text>
<text x="138.9" y="173.6" transform="rotate(-90 138.9 173.6)">GND23</text>
<text x="140.7" y="173.6" transform="rotate(-90 140.7 173.6)">GND24</text>
<text x="142.4" y="173.6" transform="rotate(-90 142.4 173.6)">GND25</text>
<text x="144.1" y="173.6" transform="rotate(-90 144.1 173.6)">GND26</text>
<text x="145.9" y="173.6" transform="rotate(-90 145.9 173.6)">GND27</text>
<text x="147.6" y="173.6" transform="rotate(-90 147.6 173.6)">GND28</text>
<text x="149.3" y="173.6" transform="rotate(-90 149.3 173.6)">GND29</text>
<text x="151.1" y="168.3">GND31</text>
<text x="151.1" y="170">GND30</text>
</g>
<g font-size="1.2">
<text x="29.1" y="1.3">5</text>
<text x="83.6" y="1.3">4</text>
<text x="138.2" y="1.3">3</text>
<text x="192.8" y="1.3">2</text>
<text x="247.4" y="1.3">1</text>
<text x=".5" y="28.3">D</text>
<text x="275.1" y="28.3">D</text>
<text x=".5" y="79.2">C</text>
<text x="275.1" y="79.2">C</text>
<text x=".5" y="130.2">B</text>
<text x="275.1" y="130.2">B</text>
<text x=".5" y="181.1">A</text>
<text x="275.1" y="181.1">A</text>
<text x="29.1" y="206.8">5</text>
<text x="83.6" y="206.8">4</text>
<text x="138.2" y="206.8">3</text>
<text x="192.8" y="206.8">2</text>
<text x="247.4" y="206.8">1</text>
</g>
</svg>
